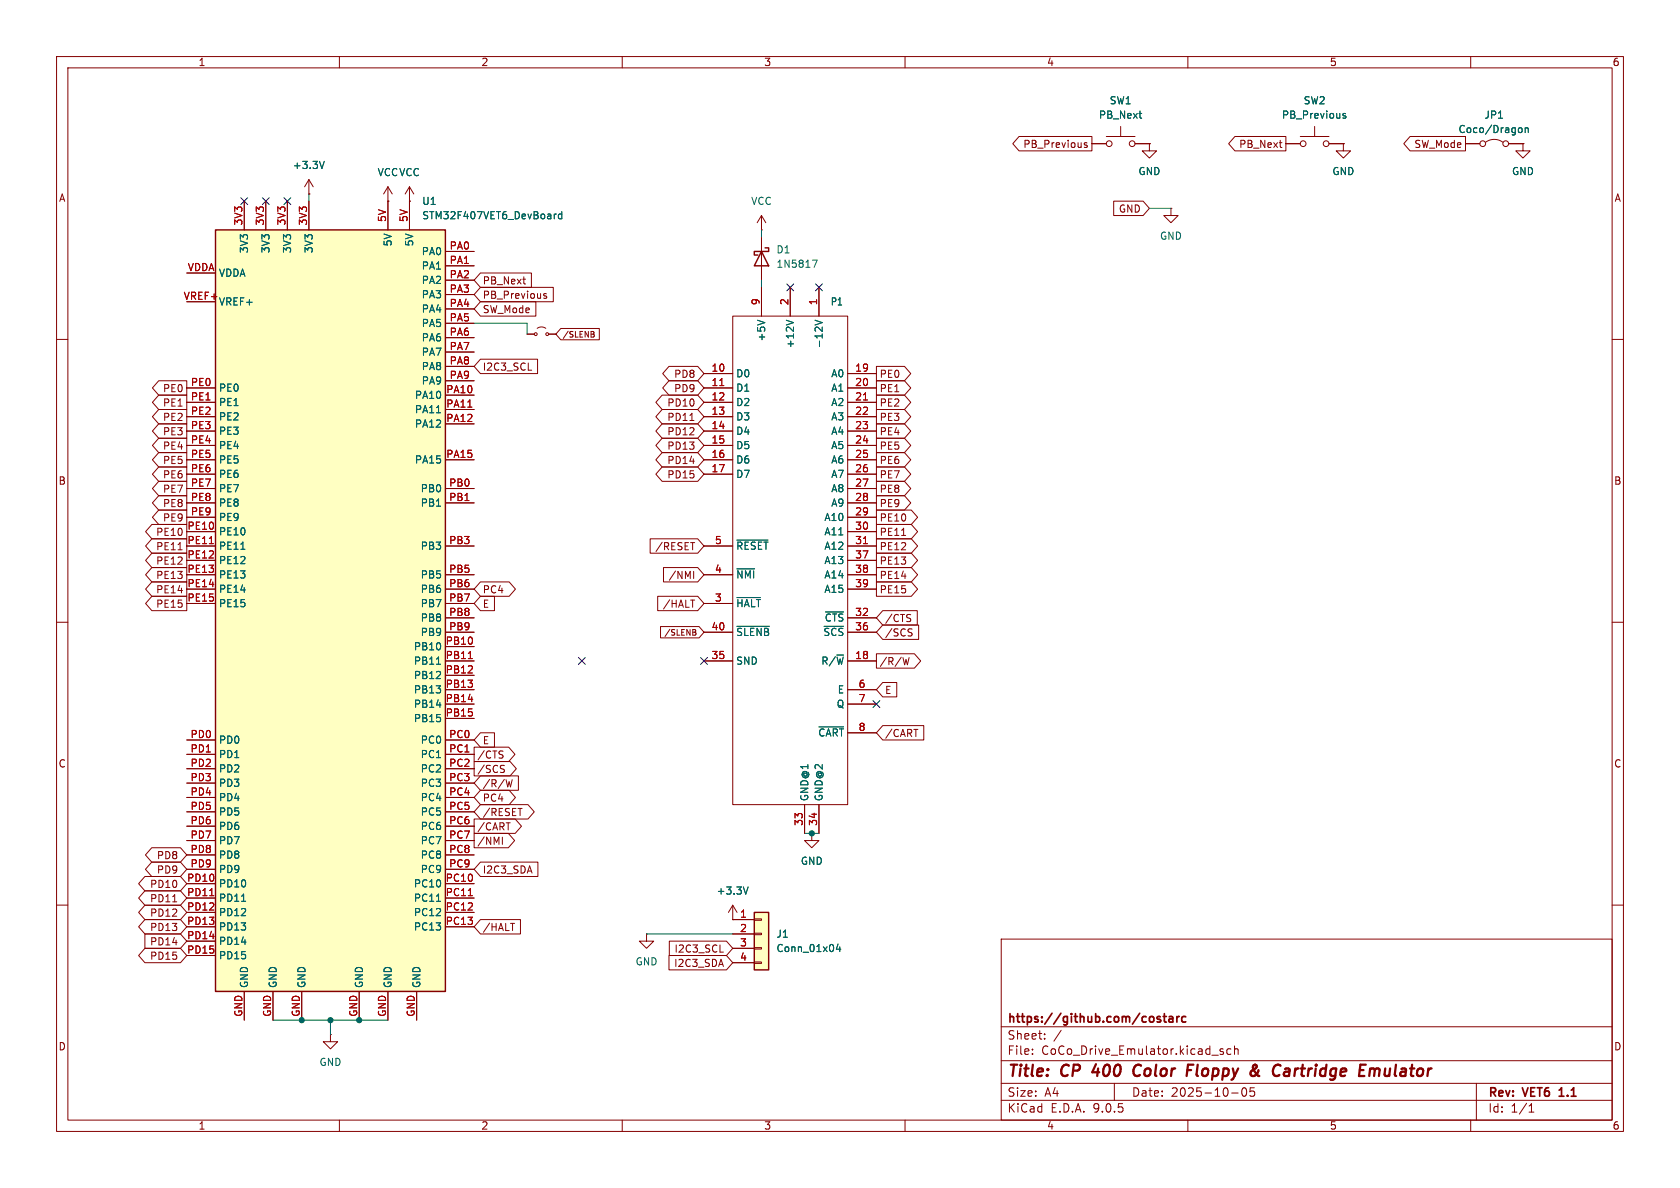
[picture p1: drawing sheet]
<svg xmlns="http://www.w3.org/2000/svg" width="297mm" height="210mm" viewBox="0 0 297 210" stroke-linecap="round" stroke-linejoin="round" font-family="sans-serif">
<g fill="none" stroke="#840000" stroke-width=".18">
<path d="M10 10h277v190h-277zM12 12h273v186h-273zM60 10v2M110 10v2M160 10v2M210 10v2M260 10v2M54.6 34.3h.1M54.6 31.8l-.8 1.2M54.6 31.8l.8 1.2M54.6 31.8v2.5M68.6 35.6h.1"/>
<path d="M68.6 33l-.8 1.3M68.6 33l.7 1.3M68.6 33v2.6M72.4 35.6h.1M72.4 33l-.8 1.3M72.4 33l.8 1.3M72.4 33v2.6M134.6 38.1l-.7 1.3M134.6 38.1l.8 1.3M134.6 38.1v2.5M207 36.8v1.3h1.3l-1.3 1.3-1.3-1.3h1.3M207 36.8h.1"/>
<path d="M237.5 25.4v1.3h1.3l-1.3 1.2-1.3-1.2h1.3M237.5 25.4h.1M134.6 40.6h.1M134.6 41.9v7.6M10 60h2M285 60h2M10 110h2M285 110h2M10 160h2M129.5 162.6h.1M129.5 160l-.7 1.3M129.5 160l.8 1.3"/>
<path d="M129.5 160v2.6M177 166h108v32h-108zM285 160h2M60 198v2M110 198v2M160 198v2M177 194.5h108M177 191.5h108M177 187.5h108M177 181.5h108M182.5 186.3v.1M182.5 185.5v.1"/>
<path d="M184.7 183.6v.1M184.7 182.8v.1M187.6 182.1l-1.3 2M197 191.5v3M210 198v2M216.2 185.5l-.3-.1-.2 .2v.2l.5 .2v.3h-.5M217.6 185.5l-.4-.1-.3 .3v.4l.1 .2h.6M217.7 193.2h1.2M218.2 185.5l.3-.1 .3 .1 .1 .9M218.2 184.9v1.5M219.7 192.4a.81 .81 0 0 0 .3 1.4l.2-.1 .2-.5-.2-.8M221 192.3v.7l.2-.1h.5l.1 .6-.3 .3-.5-.1"/>
<path d="M260 198v2M261 191.5v6.5M270.3 196.6h.9M270.3 195.5l.4-.4v1.5"/>
</g>
<path d="M204.8 179.7l.3 .1M205.6 179.7h.6M205.8 179.2v1.3l.4 .2M206.7 179.8h.6v.9M208.1 179.7v1M208.5 179.7l-.3 .1-.1 .2M209.6 179.8l-.4-.1-.3 .3v.4l.2 .2h.5M204.8 180.2l.3 .1 .1 .2-.2 .2h-.3M207.3 180l-.5 .1a.29 .29 0 0 0-.2 .3 .29 .29 0 0 0 .2 .3l.5-.1M275.6 193.8h.9M275.8 192.6l-.2 .1" fill="none" stroke="#840000" stroke-width=".3"/>
<path d="M193.8 188.1l-.7 1.4h1.2M201.4 188.2a1.13 1.13 0 0 0-1 .7 1.13 1.13 0 0 0 .2 1.2l.3 .1 .5-.1M209.9 189.2h.7M210 188.2h1M222.5 190.2h.1M227.2 189l.2-.1 .5 .1v1.2M227.9 190.1l-.7 .1M228 189.4h-.7M242.5 188.9l.5 .1 .1 .2M243.1 189.2a.5 .5 0 0 1 .7-.2v1.2M243.1 189.2l-.2 1" fill="none" stroke="#840000" stroke-width=".4"/>
<path d="M134.6 44.5l1.3 2.5h-2.6zM135.3 43.8h.6v.7h-2.6v.6h.7" fill="none" stroke="#840000" stroke-width=".25"/>
<path d="M57.3 28.5l-.4 1.3M143.6 46h.9l-.6 1.3M132.3 156.8l-.5 1.3" fill="none" stroke="#006464" stroke-width=".18"/>
<path d="M133.3 161.3h2.6v10.2h-2.6z" fill="#ffffc2"/>
<path d="M133.3 161.3h2.6v10.2h-2.6z" fill="none" stroke="#840000" stroke-width=".25"/>
<path d="M129.5 162.6h3.8M129.5 165.1h3.8M129.5 167.6h3.8M129.5 170.2h3.8M133.3 162.4h1.3v.3h-1.3zM133.3 165h1.3v.2h-1.3zM133.3 167.5h1.3v.3h-1.3zM133.3 170.1h1.3v.2h-1.3z" fill="none" stroke="#840000" stroke-width=".18"/>
<path d="M148.2 166.9l-.3 .9h.7M148.5 167.4v.8" fill="none" stroke="#006464" stroke-width=".18"/>
<path d="M38.1 40.6h40.6v134.7h-40.6z" fill="#ffffc2"/>
<path d="M38.1 40.6h40.6v134.7h-40.6z" fill="none" stroke="#840000" stroke-width=".25"/>
<g fill="none" stroke="#840000" stroke-width=".18">
<path d="M43.2 35.6v5M47 35.6v5M50.8 35.6v5M54.6 34.3h.1M54.6 35.6v5M68.6 35.6h.1M68.6 35.6v5M72.4 35.6h.1M72.4 35.6v5M180.2 24.1h12.8v2.6h-12.8l-1.2-1.3zM192.2 25.3l-.3-.1-.2 .2v.2l.5 .1v.3h-.5M193 25.4h2.6"/>
<path d="M195.6 24.1h5.1M196.9 35.6h5.2l1.1 1.2-1.1 1.3h-5.2zM198.1 22.4v1.7M200.7 25.4h2.5M203.2 25.4v1.3h1.3l-1.3 1.2-1.3-1.2h1.3M203.2 25.4h.1M218.3 24.1h9v2.6h-9l-1.1-1.3zM226.1 25.2h.5M226.5 26.1h.1M227.3 25.4h2.6M229.9 24.1h5M232.4 22.4v1.7"/>
<path d="M234.9 25.4h2.6M237.5 25.4h.1M249.3 24.1h9.8v2.6h-9.8l-1.1-1.3zM259.1 25.4h2.5M262.6 25.1a2.54 2.54 0 0 1 3.1 0M266.7 25.4h2.5M269.2 25.4v1.3h1.3l-1.3 1.2-1.2-1.2h1.2M269.2 25.4h.1M33 48.3h5.1M33 53.3h5.1M78.7 44.5h5.1M78.7 47h5.1"/>
<path d="M78.7 49.5h5.1M78.7 52.1h5.1M78.7 54.6h5.1M78.7 57.2h5.1M78.7 59.7h5.1M84.9 48.3h9v2.5h-9l-1.1-1.3zM84.9 50.8h12.9v2.5h-12.9l-1.1-1.2zM84.9 53.3h9.8v2.6h-9.8l-1.1-1.3zM92.4 49.4h.5M92.8 50.2h.1M93.2 59.1h1.3M95 58l.8-.2 .7 .2"/>
<path d="M96.6 52l-.3-.1-.2 .2 .1 .2 .4 .1v.3h-.5M97 59.1h1.3M99.1 58.1h6.9v2h-6.9l-.8-1zM104.5 59.1h.3M104.5 58.6l.5 .1v.2l-.2 .2M104.8 59.1l.3 .2-.1 .2-.5 .1M129.5 55.9h20.4v86.3h-20.4zM134.6 50.8v5.1M139.7 50.8v5.1M144.8 50.8v5.1M28.1 67.3h4.9v2.6h-4.9l-1.2-1.3zM28.1 77.5h4.9v2.5h-4.9l-1.2-1.3z"/>
<path d="M28.1 72.4h4.9v2.5h-4.9l-1.2-1.2zM28.1 74.9h4.9v2.6h-4.9l-1.2-1.3zM28.1 69.8h4.9v2.6h-4.9l-1.2-1.3zM33 68.6h5.1M33 71.1h5.1M33 73.7h5.1M33 76.2h5.1M33 78.7h5.1M78.7 62.2h5.1M78.7 64.8h5.1M78.7 67.3h5.1M78.7 69.9h5.1"/>
<path d="M78.7 72.4h5.1M78.7 74.9h5.1M84.9 63.5h10.1v2.5h-10.1l-1.1-1.2zM93.4 65.4h.6M117.1 72.4h6.2l1.2 1.3-1.2 1.2h-6.2l-1.2-1.2zM117.1 69.8h6.2l1.2 1.3-1.2 1.3h-6.2l-1.2-1.3zM117.1 74.9h6.2l1.2 1.3-1.2 1.3h-6.2l-1.2-1.3zM117.1 77.5h6.2l1.2 1.2-1.2 1.3h-6.2l-1.2-1.3zM118.3 64.8h5l1.2 1.2-1.2 1.3h-5l-1.1-1.3zM118.3 67.3h5l1.2 1.3-1.2 1.3h-5l-1.1-1.3zM122 74.3h.7M124.5 68.6h5"/>
<path d="M124.5 71.1h5M124.5 73.7h5M124.5 76.2h5M124.5 78.7h5M124.5 66h5M149.9 68.6h5M149.9 71.1h5M149.9 73.7h5M149.9 76.2h5M149.9 78.7h5M149.9 66h5M154.9 77.5h5l1.1 1.2-1.1 1.3h-5z"/>
<path d="M154.9 74.9h5l1.1 1.3-1.1 1.3h-5zM154.9 67.3h5l1.1 1.3-1.1 1.3h-5zM154.9 72.4h5l1.1 1.3-1.1 1.2h-5zM154.9 69.8h5l1.1 1.3-1.1 1.3h-5zM154.9 64.8h5l1.1 1.2-1.1 1.3h-5zM26.8 95.2h6.2v2.6h-6.2l-1.1-1.3zM26.8 97.8h6.2v2.5h-6.2l-1.1-1.2zM26.8 92.7h6.2v2.6h-6.2l-1.1-1.3zM28.1 87.6h4.9v2.6h-4.9l-1.2-1.3zM28.1 80h4.9v2.6h-4.9l-1.2-1.3zM28.1 82.5h4.9v2.6h-4.9l-1.2-1.3zM28.1 85.1h4.9v2.5h-4.9l-1.2-1.2z"/>
<path d="M28.1 90.2h4.9v2.5h-4.9l-1.2-1.3zM31.5 97.2h.7M33 81.3h5.1M33 83.8h5.1M33 86.4h5.1M33 88.9h5.1M33 91.4h5.1M33 94h5.1M33 96.5h5.1M33 99.1h5.1M78.7 81.3h5.1M78.7 86.4h5.1"/>
<path d="M78.7 88.9h5.1M78.7 96.5h5.1M114.9 95.2h8.4l1.2 1.3-1.2 1.3h-8.4zM117.1 80h6.2l1.2 1.3-1.2 1.3h-6.2l-1.2-1.3zM117.1 82.5h6.2l1.2 1.3-1.2 1.3h-6.2l-1.2-1.3zM122.1 95.9h.7M124.5 81.3h5M124.5 83.8h5M124.5 96.5h5M149.9 81.3h5M149.9 83.8h5M149.9 86.4h5"/>
<path d="M149.9 88.9h5M149.9 91.4h5M149.9 94h5M149.9 96.5h5M149.9 99.1h5M154.9 97.8h6.2l1.1 1.3-1.1 1.2h-6.2zM154.9 90.2h6.2l1.1 1.2-1.1 1.3h-6.2zM154.9 95.2h6.2l1.1 1.3-1.1 1.3h-6.2zM154.9 92.7h6.2l1.1 1.3-1.1 1.3h-6.2zM154.9 85.1h5l1.1 1.3-1.1 1.2h-5zM154.9 87.6h5l1.1 1.3-1.1 1.3h-5zM154.9 82.5h5l1.1 1.3-1.1 1.3h-5z"/>
<path d="M154.9 80h5l1.1 1.3-1.1 1.3h-5zM159.4 94.7h.7M26.8 105.4h6.2v2.6h-6.2l-1.1-1.3zM26.8 102.9h6.2v2.5h-6.2l-1.1-1.3zM26.8 100.3h6.2v2.6h-6.2l-1.1-1.3zM33 101.6h5.1M33 104.1h5.1M33 106.7h5.1M78.7 101.6h5.1M78.7 104.1h5.1M78.7 106.7h5.1M78.7 109.2h5.1"/>
<path d="M78.7 111.8h5.1M78.7 114.3h5.1M78.7 116.8h5.1M78.7 119.4h5.1M84.9 105.4h2.5v2.6h-2.5l-1.1-1.3zM84.9 102.9h5.1l1.1 1.2-1.1 1.3h-5.1l-1.1-1.3zM116.3 105.4h7l1.2 1.3-1.2 1.3h-7zM116.8 110.8h6.8l.9 1-.9 1h-6.8zM117.3 100.3h6l1.2 1.3-1.2 1.3h-6zM122.1 106.1h.7M122.5 111.8h.3M122.5 111.3l.4 .1 .1 .2-.2 .2"/>
<path d="M122.6 101v1.3M122.8 111.8l.2 .2v.2l-.5 .1M124.5 101.6h5M124.5 106.7h5M124.5 111.8h5M124.5 116.8h5M149.9 101.6h5M149.9 104.1h5M149.9 109.2h5M149.9 111.8h5M149.9 116.8h5M154.9 100.3h6.2l1.1 1.3-1.1 1.3h-6.2z"/>
<path d="M154.9 115.6h6.8l1.1 1.2-1.1 1.3h-6.8zM154.9 102.9h6.2l1.1 1.2-1.1 1.3h-6.2zM156.1 107.9h6.1v2.6h-6.1l-1.2-1.3zM156.1 110.5h6.3v2.5h-6.3l-1.2-1.2zM160.7 116.2l-.3 1.3-.2-.9-.3 .9M160.8 111.2h.4M160.8 108.6l.2 .1M160.9 109.3l.1 .2-.1 .3M161 111.8l.2 .3-.2 .3M33 130.8h5.1M33 133.4h5.1M33 135.9h5.1"/>
<path d="M33 138.4h5.1M78.7 130.8h5.1M78.7 133.4h5.1M78.7 135.9h5.1M78.7 138.4h5.1M78.7 121.9h5.1M78.7 124.5h5.1M78.7 127h5.1M83.8 134.6h6.4l1.1 1.3-1.1 1.3h-6.4zM83.8 132.1h6.1l1.1 1.3-1.1 1.2h-6.1zM84.9 139.7h5.1l1.1 1.3-1.1 1.2h-5.1l-1.1-1.2zM84.9 129.5h2.5v2.6h-2.5l-1.1-1.3z"/>
<path d="M84.9 137.2h6.7v2.5h-6.7l-1.1-1.3zM88.7 135.3l.5 .1M88.8 132.8h.1M88.8 133.5l.1 .2-.1 .3M88.9 136l.3 .2-.3 .4M90.5 137.8l-.3 1.3-.2-.9-.2 .9M149.9 121.9h5M149.9 124.5h5M149.9 129.5h5M156.1 128.3h7.2v2.5h-7.2l-1.2-1.3zM156.1 120.6h2.4v2.6h-2.4l-1.2-1.3zM161.5 128.9h.8"/>
<path d="M25.6 154.9h6.3l1.1 1.3-1.1 1.3h-6.3l-1.1-1.3zM25.6 157.5h6.3l1.1 1.3-1.1 1.2h-6.3l-1.1-1.2zM26.8 152.4h5.1l1.1 1.3-1.1 1.2h-5.1l-1.1-1.2zM26.8 149.9h5.1l1.1 1.2-1.1 1.3h-5.1l-1.1-1.3zM30.5 159.4h.7M33 141h5.1M33 143.5h5.1M33 146.1h5.1M33 148.6h5.1M33 151.1h5.1M33 153.7h5.1M33 156.2h5.1"/>
<path d="M33 158.8h5.1M78.7 141h5.1M78.7 143.5h5.1M78.7 146.1h5.1M78.7 148.6h5.1M78.7 151.1h5.1M78.7 153.7h5.1M78.7 156.2h5.1M78.7 158.8h5.1M83.8 147.3h6.1l1.1 1.3-1.1 1.3h-6.1zM83.8 144.8h7.3l1.1 1.3-1.1 1.2h-7.3zM84.9 152.4h10.2v2.5h-10.2l-1.1-1.2z"/>
<path d="M84.9 142.2h8.4l1.2 1.3-1.2 1.3h-8.4l-1.1-1.3zM88.8 148v1.3M89.5 145.5h.7M91.6 142.9h.7M142.2 142.2v5.1M143.5 147.3v1.3h1.3l-1.3 1.3-1.3-1.3h1.3M143.5 147.3h.1M144.8 142.2v5.1M25.6 165.1h6.3l1.1 1.3-1.1 1.2h-6.3zM25.6 167.6h6.3l1.1 1.3-1.1 1.3h-6.3l-1.1-1.3zM25.6 160h6.3l1.1 1.3-1.1 1.3h-6.3l-1.1-1.3zM25.6 162.6h6.3l1.1 1.2-1.1 1.3h-6.3l-1.1-1.3z"/>
<path d="M33 161.3h5.1M33 163.8h5.1M33 166.4h5.1M33 168.9h5.1M43.2 175.3v5M48.3 175.3v5M53.3 175.3v5M63.5 175.3v5M68.6 175.3v5M73.7 175.3v5M78.7 161.3h5.1M78.7 163.8h5.1"/>
<path d="M84.9 162.6h7.1v2.5h-7.1l-1.1-1.3zM90.2 163.2h.8M114.3 165.1v1.3h1.3l-1.3 1.2-1.3-1.2h1.3M114.3 165.1h.1M118.3 168.9h10.1l1.1 1.3-1.1 1.3h-10.1zM118.3 166.4h10.1l1.1 1.2-1.1 1.3h-10.1zM127.3 168.3h.6M129.5 162.6h.1M129.5 162.6h3.8M129.5 165.1h3.8M129.5 167.6h3.8M129.5 170.2h3.8"/>
<path d="M58.4 182.9v1.3h1.3l-1.3 1.2-1.3-1.2h1.3M58.4 182.9h.1"/>
<circle cx="196.1" cy="25.4" r=".51"/>
<circle cx="200.2" cy="25.4" r=".51"/>
<circle cx="230.4" cy="25.4" r=".51"/>
<circle cx="234.4" cy="25.4" r=".51"/>
<circle cx="262.1" cy="25.4" r=".51"/>
<circle cx="266.2" cy="25.4" r=".51"/>
<circle cx="94.7" cy="59.1" r=".25"/>
<circle cx="96.7" cy="59.1" r=".25"/>
</g>
<g fill="none" stroke="#006464" stroke-width=".18">
<path d="M57.3 28.5l-.4 1.3M98.4 37.8l-.4 .2M99.3 37.9l-.3-.1-.3 .3 .1 .5h.5M99.3 37.4v1.3M201.4 20.1h.4M201.7 20.9h.1M237.9 20.1h-.3l-.2 .1 .1 .2 .4 .1v.3h-.5M268.5 22.7l.3-.1 .3 .2-.1 .5-.2 .1h-.3M269.6 22.7l.2-.1 .3 .1 .1 .7M269.6 22.6v.8M133.9 56.6l1.3 .4M139 56.6l1.3 .4"/>
<path d="M144.1 56.6l1.3 .4-1.3 .5M77.2 73h.7M42.6 97.1h.7M130.3 95.5h5.5M77.2 117.4h.7M130.3 100.6h3.1M130.3 105.6h4.1M130.3 110.7h5.7M145.7 110.7h3.4M145.9 108.2h3.2M144.8 128.5h4.3M42.7 159.3h.7"/>
<path d="M77.2 159.3h.7M132.3 156.8l-.5 1.3M148.2 166.9l-.3 .9h.7M148.5 167.4v.8"/>
</g>
<path d="M82.7 72h.7M127.2 68.2h.8M152.6 70.7h.8M37 96.1h.7M152.6 96.1h.8M82.8 116.4h.7M37.1 158.3h.7M82.8 158.3h.7" fill="none" stroke="#a90000" stroke-width=".18"/>
<path d="M54.6 34.3v1.3M203.2 36.8h3.8M83.8 57.2h9.4v1.9M134.6 40.6v1.3M134.6 49.5v1.3M142.2 147.3h2.6M114.3 165.1h15.2M48.3 180.3h20.3M58.4 180.3v2.6" fill="none" stroke="#009600" stroke-width=".18"/>
<g fill="none" stroke="#000084" stroke-width=".18">
<path d="M42.6 35l1.2 1.2M43.8 35l-1.2 1.2M46.4 35l1.2 1.2M47.6 35l-1.2 1.2M50.2 35l1.2 1.2M51.4 35l-1.2 1.2M139.1 50.2l1.2 1.2M140.3 50.2l-1.2 1.2M144.2 50.2l1.2 1.2M145.4 50.2l-1.2 1.2M102.3 116.2l1.2 1.2M103.5 116.2l-1.2 1.2"/>
<path d="M123.9 116.2l1.2 1.2M125.1 116.2l-1.2 1.2M154.3 123.9l1.2 1.2M155.5 123.9l-1.2 1.2"/>
</g>
<g fill="#009600" stroke="#009600" stroke-width=".18">
<circle cx="143.5" cy="147.3" r=".46"/>
<circle cx="53.3" cy="180.3" r=".46"/>
<circle cx="58.4" cy="180.3" r=".46"/>
<circle cx="63.5" cy="180.3" r=".46"/>
</g>
<g font-size="2.8" fill="#840000">
<text x="178" y="190.9">Title:</text>
<text x="187.7" y="190.9">CP</text>
<text x="194" y="190.9">400</text>
<text x="202" y="190.9">Color</text>
<text x="212.2" y="190.9">Floppy</text>
<text x="224.3" y="190.9">&amp;</text>
<text x="229.1" y="190.9">Cartridge</text>
<text x="245.1" y="190.9">Emulator</text>
</g>
<g font-size="2.1" fill="#840000">
<text x="178" y="184">Sheet:</text>
<text x="178" y="181.2">https://github.com/costarc</text>
<text x="178" y="186.7">File:</text>
<text x="184.1" y="186.7">CoCo_Drive_Emulator.kicad_sch</text>
<text x="178" y="196.9">KiCad</text>
<text x="178" y="194.1">Size:</text>
<text x="184.7" y="194.1">A4</text>
<text x="185.7" y="196.9">E.D.A.</text>
<text x="193.3" y="196.9">9.0.5</text>
<text x="200" y="194.1">Date:</text>
<text x="207" y="194.1">2025-10-05</text>
<text x="263" y="194.3">Rev:</text>
<text x="263" y="196.9">Id:</text>
<text x="267.1" y="196.9">1/1</text>
<text x="269.4" y="194.3">VET6</text>
<text x="276.3" y="194.3">1.1</text>
</g>
<g font-size="1.8" fill="#840000">
<text x="35" y="11.9">1</text>
<text x="85" y="11.9">2</text>
<text x="135" y="11.9">3</text>
<text x="185" y="11.9">4</text>
<text x="235" y="11.9">5</text>
<text x="285" y="11.9">6</text>
<text x="180.8" y="26.4">PB_Previous</text>
<text x="219" y="26.4">PB_Next</text>
<text x="249.9" y="26.4">SW_Mode</text>
<text x="10.3" y="35.9">A</text>
<text x="285.3" y="35.9">A</text>
<text x="197.7" y="37.8">GND</text>
<text x="85.2" y="50.5">PB_Next</text>
<text x="85.2" y="53">PB_Previous</text>
<text x="85.2" y="55.6">SW_Mode</text>
<text x="85.2" y="65.7">I2C3_SCL</text>
<text x="28.7" y="69.5">PE0</text>
<text x="119.1" y="67">PD8</text>
<text x="119.1" y="69.5">PD9</text>
<text x="155.4" y="69.5">PE1</text>
<text x="155.4" y="67">PE0</text>
<text x="28.7" y="74.6">PE2</text>
<text x="28.7" y="77.2">PE3</text>
<text x="28.7" y="72.1">PE1</text>
<text x="117.9" y="74.6">PD11</text>
<text x="117.9" y="72.1">PD10</text>
<text x="117.9" y="77.2">PD12</text>
<text x="155.4" y="77.2">PE4</text>
<text x="155.4" y="74.6">PE3</text>
<text x="155.4" y="72.1">PE2</text>
<text x="28.7" y="79.7">PE4</text>
<text x="28.7" y="82.2">PE5</text>
<text x="117.9" y="79.7">PD13</text>
<text x="117.9" y="82.2">PD14</text>
<text x="155.4" y="79.7">PE5</text>
<text x="155.4" y="82.2">PE6</text>
<text x="10.3" y="85.9">B</text>
<text x="28.7" y="89.9">PE8</text>
<text x="28.7" y="84.8">PE6</text>
<text x="28.7" y="87.3">PE7</text>
<text x="117.9" y="84.8">PD15</text>
<text x="155.4" y="87.3">PE8</text>
<text x="155.4" y="89.9">PE9</text>
<text x="155.4" y="84.8">PE7</text>
<text x="285.3" y="85.9">B</text>
<text x="27.5" y="94.9">PE10</text>
<text x="28.7" y="92.4">PE9</text>
<text x="155.4" y="92.4">PE10</text>
<text x="155.4" y="94.9">PE11</text>
<text x="27.5" y="97.5">PE11</text>
<text x="27.5" y="100">PE12</text>
<text x="115.8" y="97.5">/RESET</text>
<text x="155.4" y="100">PE13</text>
<text x="155.4" y="97.5">PE12</text>
<text x="27.5" y="107.6">PE15</text>
<text x="27.5" y="105.1">PE14</text>
<text x="27.5" y="102.6">PE13</text>
<text x="85.2" y="107.6">E</text>
<text x="85.2" y="105.1">PC4</text>
<text x="117.1" y="107.6">/HALT</text>
<text x="118.1" y="102.6">/NMI</text>
<text x="155.4" y="102.6">PE14</text>
<text x="155.4" y="105.1">PE15</text>
<text x="156.4" y="110.2">/CTS</text>
<text x="156.4" y="112.7">/SCS</text>
<text x="155.4" y="117.8">/R/W</text>
<text x="156.4" y="122.9">E</text>
<text x="85.2" y="131.8">E</text>
<text x="156.4" y="130.5">/CART</text>
<text x="10.3" y="135.9">C</text>
<text x="84.3" y="136.8">/SCS</text>
<text x="84.3" y="134.3">/CTS</text>
<text x="285.3" y="135.9">C</text>
<text x="85.2" y="141.9">PC4</text>
<text x="85.2" y="139.4">/R/W</text>
<text x="84.3" y="149.5">/NMI</text>
<text x="84.3" y="147">/CART</text>
<text x="85.2" y="144.5">/RESET</text>
<text x="27.6" y="154.6">PD9</text>
<text x="27.6" y="152.1">PD8</text>
<text x="85.2" y="154.6">I2C3_SDA</text>
<text x="26.4" y="157.2">PD10</text>
<text x="26.4" y="159.7">PD11</text>
<text x="26.4" y="167.3">PD14</text>
<text x="26.4" y="162.2">PD12</text>
<text x="26.4" y="164.8">PD13</text>
<text x="85.2" y="164.8">/HALT</text>
<text x="26.4" y="169.9">PD15</text>
<text x="119.1" y="171.1">I2C3_SDA</text>
<text x="119.1" y="168.6">I2C3_SCL</text>
<text x="10.3" y="185.9">D</text>
<text x="285.3" y="185.9">D</text>
<text x="35" y="199.9">1</text>
<text x="85" y="199.9">2</text>
<text x="135" y="199.9">3</text>
<text x="185" y="199.9">4</text>
<text x="235" y="199.9">5</text>
<text x="285" y="199.9">6</text>
</g>
<g font-size="1.8" fill="#006464">
<text x="194.2" y="21.2">PB_Next</text>
<text x="196.1" y="18.6">SW1</text>
<text x="226.5" y="21.2">PB_Previous</text>
<text x="230.4" y="18.6">SW2</text>
<text x="257.7" y="23.7">Coco/Dragon</text>
<text x="262.3" y="21.2">JP1</text>
<text x="51.7" y="30.1">+3.3V</text>
<text x="66.7" y="31.3">VCCVCC</text>
<text x="201.2" y="31.2">GND</text>
<text x="235.5" y="31.2">GND</text>
<text x="267.2" y="31.2">GND</text>
<text x="74.5" y="39">STM32F407VET6_DevBoard</text>
<text x="74.5" y="36.4">U1</text>
<text x="132.7" y="36.4">VCC</text>
<text x="44" y="44.9" transform="rotate(-90 44 44.9)">3V3</text>
<text x="47.9" y="44.9" transform="rotate(-90 47.9 44.9)">3V3</text>
<text x="51.7" y="44.9" transform="rotate(-90 51.7 44.9)">3V3</text>
<text x="55.5" y="44.9" transform="rotate(-90 55.5 44.9)">3V3</text>
<text x="69.4" y="43.6" transform="rotate(-90 69.4 43.6)">5V</text>
<text x="73.3" y="43.6" transform="rotate(-90 73.3 43.6)">5V</text>
<text x="74.5" y="45.3">PA0</text>
<text x="74.5" y="47.9">PA1</text>
<text x="137.2" y="45">D1</text>
<text x="137.2" y="47.5">1N5817</text>
<text x="205" y="42.6">GND</text>
<text x="38.6" y="49.1">VDDA</text>
<text x="74.5" y="50.4">PA2</text>
<text x="74.5" y="52.9">PA3</text>
<text x="38.6" y="54.2">VREF+</text>
<text x="74.5" y="55.5">PA4</text>
<text x="74.5" y="58">PA5</text>
<text x="146.8" y="54.2">P1</text>
<text x="74.5" y="60.6">PA6</text>
<text x="74.5" y="63.1">PA7</text>
<text x="74.5" y="65.6">PA8</text>
<text x="135.5" y="60.5" transform="rotate(-90 135.5 60.5)">+5V</text>
<text x="140.6" y="61.7" transform="rotate(-90 140.6 61.7)">+12V</text>
<text x="145.6" y="61.7" transform="rotate(-90 145.6 61.7)">-12V</text>
<text x="38.6" y="69.4">PE0</text>
<text x="38.6" y="72">PE1</text>
<text x="73.3" y="70.7">PA10</text>
<text x="74.5" y="68.2">PA9</text>
<text x="130" y="66.9">D0</text>
<text x="130" y="69.4">D1</text>
<text x="130" y="72">D2</text>
<text x="146.9" y="66.9">A0</text>
<text x="146.9" y="69.4">A1</text>
<text x="146.9" y="72">A2</text>
<text x="38.6" y="74.5">PE2</text>
<text x="38.6" y="77.1">PE3</text>
<text x="73.3" y="73.3">PA11</text>
<text x="73.3" y="75.8">PA12</text>
<text x="130" y="74.5">D3</text>
<text x="130" y="77.1">D4</text>
<text x="146.9" y="74.5">A3</text>
<text x="146.9" y="77.1">A4</text>
<text x="38.6" y="79.6">PE4</text>
<text x="38.6" y="82.1">PE5</text>
<text x="73.3" y="82.1">PA15</text>
<text x="130" y="79.6">D5</text>
<text x="130" y="82.1">D6</text>
<text x="146.9" y="79.6">A5</text>
<text x="146.9" y="82.1">A6</text>
<text x="38.6" y="84.7">PE6</text>
<text x="38.6" y="87.2">PE7</text>
<text x="38.6" y="89.8">PE8</text>
<text x="74.3" y="87.2">PB0</text>
<text x="74.3" y="89.8">PB1</text>
<text x="130" y="84.7">D7</text>
<text x="146.9" y="84.7">A7</text>
<text x="146.9" y="87.2">A8</text>
<text x="146.9" y="89.8">A9</text>
<text x="38.6" y="92.3">PE9</text>
<text x="38.6" y="94.8">PE10</text>
<text x="145.6" y="92.3">A10</text>
<text x="145.6" y="94.8">A11</text>
<text x="38.6" y="97.4">PE11</text>
<text x="38.6" y="99.9">PE12</text>
<text x="74.3" y="97.4">PB3</text>
<text x="130" y="97.4">~{RESET}</text>
<text x="145.6" y="97.4">A12</text>
<text x="145.6" y="99.9">A13</text>
<text x="38.6" y="102.5">PE13</text>
<text x="38.6" y="105">PE14</text>
<text x="38.6" y="107.5">PE15</text>
<text x="74.3" y="102.5">PB5</text>
<text x="74.3" y="105">PB6</text>
<text x="74.3" y="107.5">PB7</text>
<text x="130" y="102.5">~{NMI}</text>
<text x="130" y="107.5">~{HALT}</text>
<text x="145.6" y="102.5">A14</text>
<text x="145.6" y="105">A15</text>
<text x="74.3" y="110.1">PB8</text>
<text x="74.3" y="112.6">PB9</text>
<text x="130" y="112.6">~{SLENB}</text>
<text x="145.5" y="112.6">~{SCS}</text>
<text x="145.7" y="110.1">~{CTS}</text>
<text x="73.1" y="115.2">PB10</text>
<text x="73.1" y="117.7">PB11</text>
<text x="130" y="117.7">SND</text>
<text x="145.1" y="117.7">R/~{W}</text>
<text x="73.1" y="120.2">PB12</text>
<text x="73.1" y="122.8">PB13</text>
<text x="73.1" y="125.3">PB14</text>
<text x="147.8" y="125.3">Q</text>
<text x="148" y="122.8">E</text>
<text x="38.6" y="131.7">PD0</text>
<text x="73.1" y="127.9">PB15</text>
<text x="74.3" y="131.7">PC0</text>
<text x="144.6" y="130.4">~{CART}</text>
<text x="38.6" y="134.2">PD1</text>
<text x="38.6" y="136.8">PD2</text>
<text x="74.3" y="134.2">PC1</text>
<text x="74.3" y="136.8">PC2</text>
<text x="38.6" y="139.3">PD3</text>
<text x="38.6" y="141.8">PD4</text>
<text x="74.3" y="139.3">PC3</text>
<text x="74.3" y="141.8">PC4</text>
<text x="143.1" y="141.7" transform="rotate(-90 143.1 141.7)">GND@1</text>
<text x="145.6" y="141.7" transform="rotate(-90 145.6 141.7)">GND@2</text>
<text x="38.6" y="144.4">PD5</text>
<text x="38.6" y="146.9">PD6</text>
<text x="38.6" y="149.5">PD7</text>
<text x="74.3" y="144.4">PC5</text>
<text x="74.3" y="146.9">PC6</text>
<text x="74.3" y="149.5">PC7</text>
<text x="38.6" y="152">PD8</text>
<text x="38.6" y="154.5">PD9</text>
<text x="74.3" y="152">PC8</text>
<text x="74.3" y="154.5">PC9</text>
<text x="141.5" y="153.1">GND</text>
<text x="38.6" y="157.1">PD10</text>
<text x="38.6" y="159.6">PD11</text>
<text x="73.1" y="157.1">PC10</text>
<text x="73.1" y="159.6">PC11</text>
<text x="126.6" y="158.3">+3.3V</text>
<text x="38.6" y="162.2">PD12</text>
<text x="38.6" y="164.7">PD13</text>
<text x="38.6" y="167.2">PD14</text>
<text x="73.1" y="162.2">PC12</text>
<text x="73.1" y="164.7">PC13</text>
<text x="137.2" y="166">J1</text>
<text x="38.6" y="169.8">PD15</text>
<text x="112.3" y="170.9">GND</text>
<text x="137.2" y="168.5">Conn_01x04</text>
<text x="44" y="174.8" transform="rotate(-90 44 174.8)">GND</text>
<text x="49.1" y="174.8" transform="rotate(-90 49.1 174.8)">GND</text>
<text x="54.2" y="174.8" transform="rotate(-90 54.2 174.8)">GND</text>
<text x="64.4" y="174.8" transform="rotate(-90 64.4 174.8)">GND</text>
<text x="69.4" y="174.8" transform="rotate(-90 69.4 174.8)">GND</text>
<text x="74.5" y="174.8" transform="rotate(-90 74.5 174.8)">GND</text>
<text x="56.4" y="188.6">GND</text>
</g>
<g font-size="1.8" fill="#a90000">
<text x="42.9" y="40" transform="rotate(-90 42.9 40)">3V3</text>
<text x="46.7" y="40" transform="rotate(-90 46.7 40)">3V3</text>
<text x="50.5" y="40" transform="rotate(-90 50.5 40)">3V3</text>
<text x="54.4" y="40" transform="rotate(-90 54.4 40)">3V3</text>
<text x="68.3" y="39.4" transform="rotate(-90 68.3 39.4)">5V</text>
<text x="72.1" y="39.4" transform="rotate(-90 72.1 39.4)">5V</text>
<text x="79.4" y="44.2">PA0</text>
<text x="79.4" y="46.7">PA1</text>
<text x="32.4" y="53.1">VREF+</text>
<text x="33.1" y="48">VDDA</text>
<text x="79.4" y="49.3">PA2</text>
<text x="79.4" y="51.8">PA3</text>
<text x="79.4" y="54.4">PA4</text>
<text x="79.4" y="56.9">PA5</text>
<text x="79.4" y="59.4">PA6</text>
<text x="134.4" y="54" transform="rotate(-90 134.4 54)">9</text>
<text x="139.4" y="54" transform="rotate(-90 139.4 54)">2</text>
<text x="144.5" y="54" transform="rotate(-90 144.5 54)">1</text>
<text x="79.4" y="62">PA7</text>
<text x="79.4" y="64.5">PA8</text>
<text x="125.7" y="65.8">10</text>
<text x="151.1" y="65.8">19</text>
<text x="33.6" y="68.3">PE0</text>
<text x="33.6" y="70.9">PE1</text>
<text x="78.8" y="69.6">PA10</text>
<text x="79.4" y="67.1">PA9</text>
<text x="125.7" y="68.3">11</text>
<text x="125.7" y="70.9">12</text>
<text x="151.1" y="68.3">20</text>
<text x="151.1" y="70.9">21</text>
<text x="33.6" y="73.4">PE2</text>
<text x="33.6" y="75.9">PE3</text>
<text x="78.8" y="72.1">PA11</text>
<text x="78.8" y="74.7">PA12</text>
<text x="125.7" y="73.4">13</text>
<text x="125.7" y="75.9">14</text>
<text x="151.1" y="73.4">22</text>
<text x="151.1" y="75.9">23</text>
<text x="33.6" y="78.5">PE4</text>
<text x="33.6" y="81">PE5</text>
<text x="33.6" y="83.6">PE6</text>
<text x="78.8" y="81">PA15</text>
<text x="125.7" y="78.5">15</text>
<text x="125.7" y="81">16</text>
<text x="125.7" y="83.6">17</text>
<text x="151.1" y="78.5">24</text>
<text x="151.1" y="81">25</text>
<text x="151.1" y="83.6">26</text>
<text x="33.6" y="86.1">PE7</text>
<text x="33.6" y="88.6">PE8</text>
<text x="79.3" y="86.1">PB0</text>
<text x="79.3" y="88.6">PB1</text>
<text x="151.1" y="86.1">27</text>
<text x="151.1" y="88.6">28</text>
<text x="33" y="93.7">PE10</text>
<text x="33.6" y="91.2">PE9</text>
<text x="151.1" y="91.2">29</text>
<text x="151.1" y="93.7">30</text>
<text x="33" y="96.3">PE11</text>
<text x="33" y="98.8">PE12</text>
<text x="33" y="101.3">PE13</text>
<text x="79.3" y="96.3">PB3</text>
<text x="79.3" y="101.3">PB5</text>
<text x="126.3" y="96.3">5</text>
<text x="126.3" y="101.3">4</text>
<text x="151.1" y="96.3">31</text>
<text x="151.1" y="98.8">37</text>
<text x="151.1" y="101.3">38</text>
<text x="33" y="103.9">PE14</text>
<text x="33" y="106.4">PE15</text>
<text x="79.3" y="103.9">PB6</text>
<text x="79.3" y="106.4">PB7</text>
<text x="126.3" y="106.4">3</text>
<text x="151.1" y="103.9">39</text>
<text x="79.3" y="109">PB8</text>
<text x="79.3" y="111.5">PB9</text>
<text x="125.7" y="111.5">40</text>
<text x="151.1" y="109">32</text>
<text x="151.1" y="111.5">36</text>
<text x="78.7" y="114">PB10</text>
<text x="78.7" y="116.6">PB11</text>
<text x="78.7" y="119.1">PB12</text>
<text x="125.7" y="116.6">35</text>
<text x="151.1" y="116.6">18</text>
<text x="78.7" y="121.7">PB13</text>
<text x="78.7" y="124.2">PB14</text>
<text x="151.7" y="121.7">6</text>
<text x="151.7" y="124.2">7</text>
<text x="33.6" y="130.6">PD0</text>
<text x="78.7" y="126.7">PB15</text>
<text x="79.3" y="130.6">PC0</text>
<text x="151.7" y="129.3">8</text>
<text x="33.6" y="133.1">PD1</text>
<text x="33.6" y="135.6">PD2</text>
<text x="79.3" y="133.1">PC1</text>
<text x="79.3" y="135.6">PC2</text>
<text x="33.6" y="138.2">PD3</text>
<text x="33.6" y="140.7">PD4</text>
<text x="33.6" y="143.3">PD5</text>
<text x="79.3" y="138.2">PC3</text>
<text x="79.3" y="140.7">PC4</text>
<text x="79.3" y="143.3">PC5</text>
<text x="33.6" y="145.8">PD6</text>
<text x="33.6" y="148.3">PD7</text>
<text x="79.3" y="145.8">PC6</text>
<text x="79.3" y="148.3">PC7</text>
<text x="142" y="146.1" transform="rotate(-90 142 146.1)">33</text>
<text x="144.5" y="146.1" transform="rotate(-90 144.5 146.1)">34</text>
<text x="33" y="156">PD10</text>
<text x="33.6" y="150.9">PD8</text>
<text x="33.6" y="153.4">PD9</text>
<text x="78.7" y="156">PC10</text>
<text x="79.3" y="150.9">PC8</text>
<text x="79.3" y="153.4">PC9</text>
<text x="33" y="158.5">PD11</text>
<text x="33" y="161">PD12</text>
<text x="78.7" y="158.5">PC11</text>
<text x="78.7" y="161">PC12</text>
<text x="33" y="163.6">PD13</text>
<text x="33" y="166.1">PD14</text>
<text x="78.7" y="163.6">PC13</text>
<text x="130.7" y="162.3">1</text>
<text x="130.7" y="164.8">2</text>
<text x="130.7" y="167.4">3</text>
<text x="33" y="168.7">PD15</text>
<text x="130.7" y="169.9">4</text>
<text x="42.9" y="179.8" transform="rotate(-90 42.9 179.8)">GND</text>
<text x="48" y="179.8" transform="rotate(-90 48 179.8)">GND</text>
<text x="53.1" y="179.8" transform="rotate(-90 53.1 179.8)">GND</text>
<text x="63.2" y="179.8" transform="rotate(-90 63.2 179.8)">GND</text>
<text x="68.3" y="179.8" transform="rotate(-90 68.3 179.8)">GND</text>
<text x="73.4" y="179.8" transform="rotate(-90 73.4 179.8)">GND</text>
</g>
<g font-size="1.4" fill="#840000">
<text x="99.4" y="59.9">/SLENB</text>
<text x="117.3" y="112.6">/SLENB</text>
</g>
</svg>
